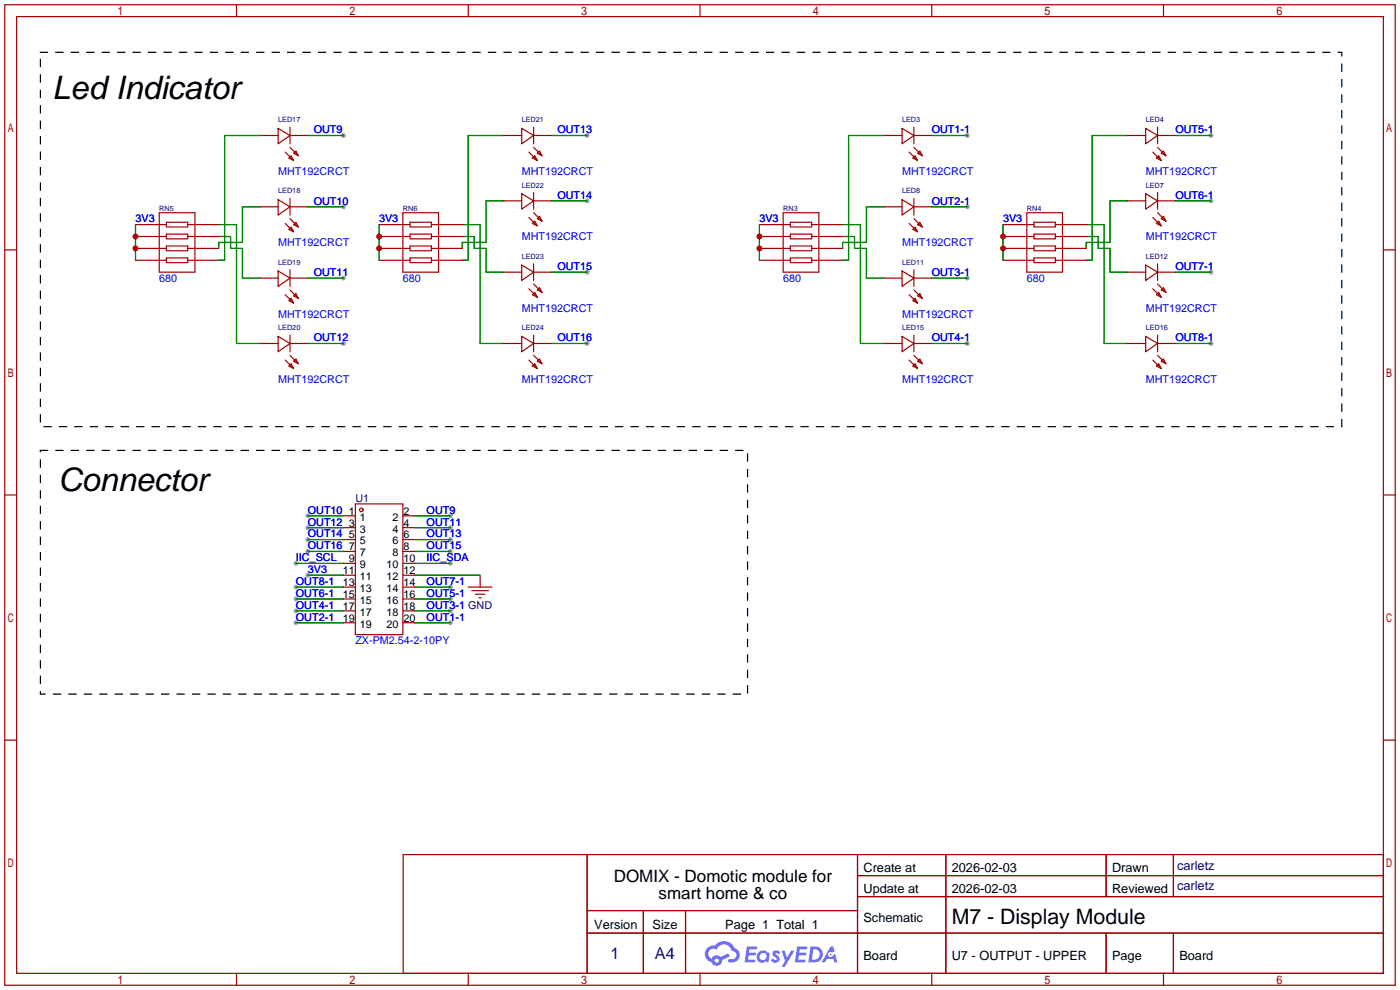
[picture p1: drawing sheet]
<svg xmlns="http://www.w3.org/2000/svg" width="299mm" height="212mm" viewBox="0 0 299 212" stroke-linecap="round" stroke-linejoin="round" font-family="sans-serif">
<g fill="#999">
<circle cx="206.8" cy="29" r=".51"/>
<circle cx="206.8" cy="44.2" r=".51"/>
<circle cx="206.8" cy="59.4" r=".51"/>
<circle cx="206.8" cy="73.4" r=".51"/>
<circle cx="258.8" cy="29" r=".51"/>
<circle cx="258.8" cy="42.9" r=".51"/>
<circle cx="258.8" cy="58.2" r=".51"/>
<circle cx="258.8" cy="73.4" r=".51"/>
<circle cx="65.8" cy="117.9" r=".51"/>
<circle cx="63.2" cy="120.4" r=".51"/>
<circle cx="65.8" cy="122.9" r=".51"/>
<circle cx="63.2" cy="133.1" r=".51"/>
<circle cx="63.2" cy="130.6" r=".51"/>
<circle cx="63.2" cy="128" r=".51"/>
<circle cx="63.2" cy="125.5" r=".51"/>
<circle cx="96.3" cy="117.9" r=".51"/>
<circle cx="96.3" cy="120.4" r=".51"/>
<circle cx="96.3" cy="125.5" r=".51"/>
<circle cx="96.3" cy="128" r=".51"/>
<circle cx="96.3" cy="130.6" r=".51"/>
<circle cx="96.3" cy="133.1" r=".51"/>
<circle cx="96.3" cy="110.2" r=".51"/>
<circle cx="96.3" cy="112.8" r=".51"/>
<circle cx="96.3" cy="115.3" r=".51"/>
<circle cx="65.8" cy="110.2" r=".51"/>
<circle cx="65.8" cy="112.8" r=".51"/>
<circle cx="65.8" cy="115.3" r=".51"/>
<circle cx="73.4" cy="29" r=".51"/>
<circle cx="73.4" cy="44.2" r=".51"/>
<circle cx="73.4" cy="59.4" r=".51"/>
<circle cx="73.4" cy="73.4" r=".51"/>
<circle cx="125.5" cy="29" r=".51"/>
<circle cx="125.5" cy="42.9" r=".51"/>
<circle cx="125.5" cy="58.2" r=".51"/>
<circle cx="125.5" cy="73.4" r=".51"/>
</g>
<g fill="none" stroke="#a10000" stroke-width=".25">
<path d="M1 1h297.2v209.6h-297.2zM3.6 3.6h292.1v204.4h-292.1zM50.5 1v2.6M100.1 1v2.6M149.6 1v2.6M199.1 1v2.6M248.7 1v2.6M1 53.4h2.6M295.7 53.4h2.5M1 105.8h2.6M295.7 105.8h2.5M1 158.2h2.6"/>
<path d="M295.7 158.2h2.5M50.5 208v2.6M100.1 208v2.6M149.6 208v2.6M199.1 208v2.6M248.7 208v2.6"/>
</g>
<g fill="#5487ff">
<path d="M165.3 203.3a.99 .99 0 0 1 1.4 .2l-.3 .5a.39 .39 0 0 0-.3-.3 .39 .39 0 0 0-.4 .1l.1 .1a1.02 1.02 0 0 1 .6 1.6 1.17 1.17 0 0 1-1.7-.2l.4-.5 .6 .4 .3-.1v-.3a1.01 1.01 0 0 1-.7-1.5z"/>
<path d="M167.1 203.2h.6l.5 1.5 .9-1.5h.7l-2.1 3.4h-.7l.8-1.3z"/>
<path d="M159.6 202.3h1.9l.3 .1-.1 .4-1.5 .1-.1 .7h1.2l.3 .3-.3 .3h-1.3l-.1 .9h1.4l.1 .3-.1 .2-2.2 .1z"/>
<path d="M170.4 202.3h1.9l.2 .1-.1 .4-1.5 .1-.1 .7h1.3l.3 .3-.4 .3h-1.2l-.2 .9h1.4l.2 .3-.2 .2-2.1 .1z"/>
<path d="M177.5 202.3h.6l.2 1-.5 .3a.57 .57 0 0 0-.8 .2 .57 .57 0 0 0 .4 .8 .57 .57 0 0 0 .7-.5l.4-.2 .5 1.8h-.7l-.2-.7h-1.4l-.4 .7h-.7z"/>
<path d="M173.2 202.3l-.4 3.4h1.1a1.73 1.73 0 0 0 1.9-1.7 1.73 1.73 0 0 0-2-1.7zM173.8 202.9a1.14 1.14 0 0 1 1.4 1.1 1.14 1.14 0 0 1-1.5 1.1h-.2z"/>
<path d="M162 203.6a1.26 1.26 0 0 0 0 1.8 1.26 1.26 0 0 0 1.7 .1l.5 .2 .3-1.9-.1-.2h-.4a1.21 1.21 0 0 0-2 0zM162.6 203.9a.76 .76 0 0 1 1 0 .76 .76 0 0 1 .1 1.1 .76 .76 0 0 1-1 .1l-.4-.6z"/>
<path d="M151.2 202.6a1.81 1.81 0 0 0 .9 3 1.18 1.18 0 0 0 1.3 .8 1.18 1.18 0 0 0 .9-1.2l1.7-.9-.4-.6-1.5 .8a1.2 1.2 0 0 0-2 .4 1.14 1.14 0 0 1-.6-1.6 1.14 1.14 0 0 1 1.7-.4 1.73 1.73 0 0 1 1.7-1.1 1.73 1.73 0 0 1 1.6 1.4 .94 .94 0 0 1 .8 1.2 .94 .94 0 0 1-1.3 .6 .36 .36 0 0 0-.4 .3 .36 .36 0 0 0 .3 .4 1.63 1.63 0 0 0 2.1-1 1.63 1.63 0 0 0-1-2.1 2.43 2.43 0 0 0-4.2-.5l-1 .1zM152.7 205.3a.45 .45 0 0 1 .9 0 .45 .45 0 0 1-.9 0z"/>
<circle cx="177.5" cy="204" r=".22"/>
</g>
<g fill="none" stroke="#a10000" stroke-width=".25">
<path d="M55.6 29h3.8M59.4 27.4l2.6 1.6-2.6 1.7zM61 32.5l1.7 1.8M62 29h3.8M62 31.5l1.8 1.8M62 27.2v3.5M62.2 33.3l.5 1-1-.5zM62.7 32.8l.5-.5 .6 1zM107.7 29h3.8M111.5 27.4l2.5 1.6-2.5 1.7zM113 32.5l1.8 1.8M113.8 33.8l.5-.5 .5 1z"/>
<path d="M114 29h3.9M114 31.5l1.8 1.8M114 27.2v3.5M114.8 32.8l.5-.5 .5 1zM189 29h3.8M192.8 27.4l2.5 1.6-2.5 1.7zM194.3 32.5l1.8 1.8M195.1 33.8l.5-.5 .5 1zM195.3 31.5l1.8 1.8M195.3 29h3.8M195.3 27.2v3.5M196.1 32.8l.5-.5 .5 1z"/>
<path d="M241 29h3.9M244.9 27.4l2.5 1.6-2.5 1.7zM246.4 32.5l1.8 1.8M247.1 33.8l.5-.5 .6 1zM247.4 29h3.8M247.4 31.5l1.8 1.8M247.4 27.2v3.5M248.2 32.8l.5-.5 .5 1zM29 48h6.6M29 50.5h6.6M29 53.1h6.6M29 55.6h6.6"/>
<path d="M34 45.5h7.7v12.7h-7.7zM35.6 47.5h4.5v1h-4.5zM35.6 50h4.5v1.1h-4.5zM35.6 52.6h4.5v1h-4.5zM35.6 55.1h4.5v1h-4.5zM40.1 48h6.6M40.1 50.5h6.6M40.1 53.1h6.6M40.1 55.6h6.6M55.6 44.2h3.8M55.6 59.4h3.8M59.4 42.7l2.6 1.5-2.6 1.8z"/>
<path d="M59.4 57.9l2.6 1.5-2.6 1.8zM61 47.8l1.7 1.7M62 44.2h3.8M62 59.4h3.8M62 42.4v3.6M62 57.7v3.5M62 46.7l1.8 1.8M62.2 48.5l.5 1-1-.5zM62.7 48l.5-.5 .6 1zM81 48h6.6M81 50.5h6.6M81 53.1h6.6"/>
<path d="M81 55.6h6.6M86.1 45.5h7.6v12.7h-7.6zM87.6 47.5h4.6v1h-4.6zM87.6 50h4.6v1.1h-4.6zM87.6 52.6h4.6v1h-4.6zM87.6 55.1h4.6v1h-4.6zM92.2 48h6.6M92.2 50.5h6.6M92.2 53.1h6.6M92.2 55.6h6.6M107.7 58.2h3.8M107.7 42.9h3.8"/>
<path d="M111.5 41.4l2.5 1.5-2.5 1.8zM111.5 56.6l2.5 1.6-2.5 1.7zM113 46.5l1.8 1.8M113.8 47.8l.5-.6 .5 1.1zM114 58.2h3.9M114 42.9h3.9M114 41.1v3.6M114 56.4v3.5M114 45.5l1.8 1.7M114.8 46.7l.5-.5 .5 1zM162.3 48h6.6M162.3 50.5h6.6"/>
<path d="M162.3 53.1h6.6M162.3 55.6h6.6M167.4 45.5h7.6v12.7h-7.6zM168.9 47.5h4.6v1h-4.6zM168.9 50h4.6v1.1h-4.6zM168.9 52.6h4.6v1h-4.6zM168.9 55.1h4.6v1h-4.6zM173.5 48h6.6M173.5 50.5h6.6M173.5 53.1h6.6M173.5 55.6h6.6M189 44.2h3.8"/>
<path d="M189 59.4h3.8M192.8 42.7l2.5 1.5-2.5 1.8zM192.8 57.9l2.5 1.5-2.5 1.8zM194.3 47.8l1.8 1.7M195.1 49l.5-.5 .5 1zM195.3 42.4v3.6M195.3 57.7v3.5M195.3 46.7l1.8 1.8M195.3 44.2h3.8M195.3 59.4h3.8M196.1 48l.5-.5 .5 1zM214.4 48h6.6"/>
<path d="M214.4 50.5h6.6M214.4 53.1h6.6M214.4 55.6h6.6M219.5 45.5h7.6v12.7h-7.6zM221 47.5h4.6v1h-4.6zM221 50h4.6v1.1h-4.6zM221 52.6h4.6v1h-4.6zM221 55.1h4.6v1h-4.6zM225.6 48h6.6M225.6 50.5h6.6M225.6 53.1h6.6M225.6 55.6h6.6"/>
<path d="M241 58.2h3.9M241 42.9h3.9M244.9 41.4l2.5 1.5-2.5 1.8zM244.9 56.6l2.5 1.6-2.5 1.7zM246.4 46.5l1.8 1.8M247.1 47.8l.5-.6 .6 1.1zM247.4 58.2h3.8M247.4 41.1v3.6M247.4 56.4v3.5M247.4 45.5l1.8 1.7M247.4 42.9h3.8M248.2 46.7l.5-.5 .5 1z"/>
<path d="M55.6 73.4h3.8M59.4 71.9l2.6 1.5-2.6 1.8zM61 63l1.7 1.8M61 77l1.7 1.7M62 73.4h3.8M62 71.6v3.6M62 62l1.8 1.8M62 75.9l1.8 1.8M62.2 63.8l.5 1-1-.5zM62.2 77.7l.5 1-1-.5zM62.7 63.2l.5-.5 .6 1.1zM62.7 77.2l.5-.5 .6 1z"/>
<path d="M107.7 73.4h3.8M111.5 71.9l2.5 1.5-2.5 1.8zM113 61.7l1.8 1.8M113 77l1.8 1.7M113.8 63l.5-.5 .5 1zM113.8 78.2l.5-.5 .5 1zM114 73.4h3.9M114 71.6v3.6M114 60.7l1.8 1.8M114 75.9l1.8 1.8M114.8 62l.5-.5 .5 1zM114.8 77.2l.5-.5 .5 1z"/>
<path d="M189 73.4h3.8M192.8 71.9l2.5 1.5-2.5 1.8zM194.3 63l1.8 1.8M194.3 77l1.8 1.7M195.1 64.3l.5-.5 .5 1zM195.1 78.2l.5-.5 .5 1zM195.3 71.6v3.6M195.3 62l1.8 1.8M195.3 75.9l1.8 1.8M195.3 73.4h3.8M196.1 63.2l.5-.5 .5 1.1zM196.1 77.2l.5-.5 .5 1z"/>
<path d="M241 73.4h3.9M244.9 71.9l2.5 1.5-2.5 1.8zM246.4 61.7l1.8 1.8M246.4 77l1.8 1.7M247.1 63l.5-.5 .6 1zM247.1 78.2l.5-.5 .6 1zM247.4 73.4h3.8M247.4 71.6v3.6M247.4 60.7l1.8 1.8M247.4 75.9l1.8 1.8M248.2 62l.5-.5 .5 1zM248.2 77.2l.5-.5 .5 1z"/>
<path d="M73.4 110.2h2.5M73.4 112.8h2.5M73.4 115.3h2.5M73.4 117.9h2.5M75.9 107.7h10.2v27.9h-10.2zM86.1 110.2h2.5M86.1 112.8h2.5M86.1 115.3h2.5M86.1 117.9h2.5M73.4 125.5h2.5M73.4 133.1h2.5M73.4 130.6h2.5"/>
<path d="M73.4 128h2.5M73.4 120.4h2.5M73.4 122.9h2.5M86.1 125.5h2.5M86.1 133.1h2.5M86.1 130.6h2.5M86.1 128h2.5M86.1 120.4h2.5M86.1 122.9h2.5M100.1 125.5h5.1M100.8 126.2h3.6M101.6 127h2"/>
<path d="M102.4 127.8h.5M102.6 122.9v2.6M86.2 182.6h209.5v25.4h-209.5zM125.5 182.6v25.4M125.5 194.6h57.8M125.5 199.4h170.2M137.5 194.6v13.4M146.5 194.6v13.4M183.3 182.6v25.4M183.3 187.1h112.4M183.3 191.6h112.4M202.1 182.6v25.4"/>
<path d="M236.4 182.6v9M236.4 199.4v8.6M250.8 182.6v9M250.8 199.4v8.6"/>
<circle cx="77.2" cy="109" r=".38"/>
</g>
<g fill="none" stroke="#008700" stroke-width=".25">
<path d="M55.6 29h-7.6v26.6h-1.3M65.8 29h7.6M107.7 29h-7.6v26.6h-1.3M117.9 29h7.6M189 29h-7.6v26.6h-1.3M199.1 29h7.7M241 29h-7.6v26.6h-1.2M251.2 29h7.6M29 48v7.6M46.7 50.5h2.6v2.6h2.5v6.3h3.8M46.7 48h3.8v25.4h5.1M55.6 44.2h-3.8v7.6h-5.1v1.3"/>
<path d="M65.8 44.2h7.6M65.8 59.4h7.6M81 48v7.6M98.8 48h3.8v25.4h5.1M98.8 50.5h2.5v2.6h2.6v5.1h3.8M107.7 42.9h-3.8v8.9h-5.1v1.3M117.9 42.9h7.6M117.9 58.2h7.6M162.3 48v7.6M180.1 50.5h2.5v2.6h2.6v6.3h3.8M180.1 48h3.8v25.4h5.1M189 44.2h-3.8v7.6h-5.1v1.3"/>
<path d="M199.1 44.2h7.7M199.1 59.4h7.7M214.4 48v7.6M232.2 48h3.8v25.4h5M232.2 50.5h2.5v2.6h2.5v5.1h3.8M241 42.9h-3.8v8.9h-5v1.3M251.2 42.9h7.6M251.2 58.2h7.6M65.8 73.4h7.6M117.9 73.4h7.6M199.1 73.4h7.7M251.2 73.4h7.6"/>
<path d="M65.8 117.9h7.6M65.8 110.2h7.6M65.8 112.8h7.6M65.8 115.3h7.6M88.6 117.9h7.7M88.6 110.2h7.7M88.6 112.8h7.7M88.6 115.3h7.7M63.2 120.4h10.2M63.2 133.1h10.2M63.2 130.6h10.2M63.2 128h10.2"/>
<path d="M63.2 125.5h10.2M65.8 122.9h7.6M88.6 120.4h7.7M88.6 122.9h14M88.6 133.1h7.7M88.6 130.6h7.7M88.6 128h7.7M88.6 125.5h7.7"/>
</g>
<path d="M8.6 11.2h278.2v80h-278.2zM8.6 96.3h151.2v52h-151.2z" fill="none" stroke="#000" stroke-width=".25" stroke-dasharray="1.5 1.8"/>
<g fill="#c00">
<circle cx="162.3" cy="50.5" r=".63"/>
<circle cx="162.3" cy="53.1" r=".63"/>
<circle cx="214.4" cy="50.5" r=".63"/>
<circle cx="214.4" cy="53.1" r=".63"/>
<circle cx="29" cy="50.5" r=".63"/>
<circle cx="29" cy="53.1" r=".63"/>
<circle cx="81" cy="50.5" r=".63"/>
<circle cx="81" cy="53.1" r=".63"/>
</g>
<g font-size="6.9">
<text x="11.2" y="21.2">Led Indicator</text>
<text x="12.4" y="105">Connector</text>
</g>
<text font-size="4.5" x="203.4" y="197.5">M7 - Display Module</text>
<g font-size="3.6">
<text x="131.2" y="188.5">DOMIX - Domotic module for</text>
<text x="140.8" y="192.2">smart home &amp; co</text>
</g>
<g font-size="3.5" fill="#000080">
<text x="130.5" y="204.9">1</text>
<text x="140" y="204.9">A4</text>
</g>
<g font-size="2.7" fill="#000080">
<text x="251.6" y="185.9">carletz</text>
<text x="251.6" y="190.2">carletz</text>
</g>
<g font-size="2.7">
<text x="184.5" y="186.3">Create at</text>
<text x="184.5" y="190.8">Update at</text>
<text x="203.4" y="186.3">2026-02-03</text>
<text x="203.4" y="190.8">2026-02-03</text>
<text x="237.7" y="186.3">Drawn</text>
<text x="237.7" y="190.8">Reviewed</text>
<text x="184.5" y="197">Schematic</text>
<text x="127" y="198.5">Version</text>
<text x="139.5" y="198.5">Size</text>
<text x="155" y="198.5">Page 1 Total 1</text>
<text x="184.5" y="205.2">Board</text>
<text x="203.4" y="205.2">U7 - OUTPUT - UPPER</text>
<text x="237.7" y="205.2">Page</text>
<text x="252.1" y="205.2">Board</text>
</g>
<g font-size="2.3" fill="#00f">
<text x="67.1" y="28.5">OUT9</text>
<text x="119.1" y="28.5">OUT13</text>
<text x="199.1" y="28.5">OUT1-1</text>
<text x="251.2" y="28.5">OUT5-1</text>
<text x="59.4" y="37.4">MHT192CRCT</text>
<text x="111.5" y="37.4">MHT192CRCT</text>
<text x="192.8" y="37.4">MHT192CRCT</text>
<text x="244.9" y="37.4">MHT192CRCT</text>
<text x="29" y="47.5">3V3</text>
<text x="67.1" y="43.7">OUT10</text>
<text x="81" y="47.5">3V3</text>
<text x="119.1" y="42.5">OUT14</text>
<text x="162.3" y="47.5">3V3</text>
<text x="199.1" y="43.7">OUT2-1</text>
<text x="214.4" y="47.5">3V3</text>
<text x="251.2" y="42.5">OUT6-1</text>
<text x="59.4" y="52.6">MHT192CRCT</text>
<text x="111.5" y="51.4">MHT192CRCT</text>
<text x="192.8" y="52.6">MHT192CRCT</text>
<text x="244.9" y="51.4">MHT192CRCT</text>
<text x="67.1" y="59">OUT11</text>
<text x="119.1" y="57.7">OUT15</text>
<text x="199.1" y="59">OUT3-1</text>
<text x="251.2" y="57.7">OUT7-1</text>
<text x="34" y="60.2">680</text>
<text x="86.1" y="60.2">680</text>
<text x="167.4" y="60.2">680</text>
<text x="219.5" y="60.2">680</text>
<text x="59.4" y="67.9">MHT192CRCT</text>
<text x="111.5" y="66.6">MHT192CRCT</text>
<text x="192.8" y="67.9">MHT192CRCT</text>
<text x="244.9" y="66.6">MHT192CRCT</text>
<text x="67.1" y="72.9">OUT12</text>
<text x="119.1" y="72.9">OUT16</text>
<text x="199.1" y="72.9">OUT4-1</text>
<text x="251.2" y="72.9">OUT8-1</text>
<text x="59.4" y="81.8">MHT192CRCT</text>
<text x="111.5" y="81.8">MHT192CRCT</text>
<text x="192.8" y="81.8">MHT192CRCT</text>
<text x="244.9" y="81.8">MHT192CRCT</text>
<text x="65.8" y="109.8">OUT10</text>
<text x="65.8" y="112.3">OUT12</text>
<text x="91.2" y="109.8">OUT9</text>
<text x="91.2" y="112.3">OUT11</text>
<text x="63.2" y="119.9">IIC_SCL</text>
<text x="65.8" y="117.4">OUT16</text>
<text x="65.8" y="114.9">OUT14</text>
<text x="91.2" y="117.4">OUT15</text>
<text x="91.2" y="119.9">IIC_SDA</text>
<text x="91.2" y="114.9">OUT13</text>
<text x="63.2" y="125">OUT8-1</text>
<text x="65.8" y="122.5">3V3</text>
<text x="91.2" y="125">OUT7-1</text>
<text x="63.2" y="130.1">OUT4-1</text>
<text x="63.2" y="127.6">OUT6-1</text>
<text x="91.2" y="127.6">OUT5-1</text>
<text x="91.2" y="130.1">OUT3-1 GND</text>
<text x="63.2" y="132.6">OUT2-1</text>
<text x="75.9" y="137.7">ZX-PM2.54-2-10PY</text>
<text x="91.2" y="132.6">OUT1-1</text>
</g>
<text font-size="2.3" fill="#000080" x="75.9" y="107.2">U1</text>
<g font-size="2.3">
<text x="74.5" y="110">1</text>
<text x="74.5" y="112.5">3</text>
<text x="76.9" y="111.3">1</text>
<text x="76.9" y="113.8">3</text>
<text x="83.9" y="113.8">4</text>
<text x="83.9" y="111.3">2</text>
<text x="86.2" y="112.5">4</text>
<text x="86.2" y="110">2</text>
<text x="74.5" y="115.1">5</text>
<text x="74.5" y="117.6">7</text>
<text x="76.9" y="116.4">5</text>
<text x="76.9" y="118.9">7</text>
<text x="83.9" y="118.9">8</text>
<text x="83.9" y="116.4">6</text>
<text x="86.2" y="117.6">8</text>
<text x="86.2" y="115.1">6</text>
<text x="73.3" y="122.7">11</text>
<text x="73.3" y="125.2">13</text>
<text x="74.5" y="120.2">9</text>
<text x="76.9" y="121.4">9</text>
<text x="76.9" y="124">11</text>
<text x="82.6" y="124">12</text>
<text x="82.6" y="121.4">10</text>
<text x="86.2" y="125.2">14</text>
<text x="86.2" y="122.7">12</text>
<text x="86.2" y="120.2">10</text>
<text x="73.3" y="127.8">15</text>
<text x="73.3" y="130.3">17</text>
<text x="76.9" y="126.5">13</text>
<text x="76.9" y="129.1">15</text>
<text x="76.9" y="131.6">17</text>
<text x="82.6" y="131.6">18</text>
<text x="82.6" y="129.1">16</text>
<text x="82.6" y="126.5">14</text>
<text x="86.2" y="130.3">18</text>
<text x="86.2" y="127.8">16</text>
<text x="73.3" y="132.9">19</text>
<text x="76.9" y="134.1">19</text>
<text x="82.6" y="134.1">20</text>
<text x="86.2" y="132.9">20</text>
</g>
<g font-size="1.6" fill="#000080">
<text x="59.4" y="26.1">LED17</text>
<text x="111.5" y="26.1">LED21</text>
<text x="192.8" y="26.1">LED3</text>
<text x="244.9" y="26.1">LED4</text>
<text x="59.4" y="41.3">LED18</text>
<text x="111.5" y="40.1">LED22</text>
<text x="192.8" y="41.3">LED8</text>
<text x="244.9" y="40.1">LED7</text>
<text x="34" y="45.2">RN5</text>
<text x="86.1" y="45.2">RN6</text>
<text x="167.4" y="45.2">RN3</text>
<text x="219.5" y="45.2">RN4</text>
<text x="59.4" y="56.6">LED19</text>
<text x="111.5" y="55.3">LED23</text>
<text x="192.8" y="56.6">LED11</text>
<text x="244.9" y="55.3">LED12</text>
<text x="59.4" y="70.6">LED20</text>
<text x="111.5" y="70.6">LED24</text>
<text x="192.8" y="70.6">LED15</text>
<text x="244.9" y="70.6">LED16</text>
</g>
</svg>
